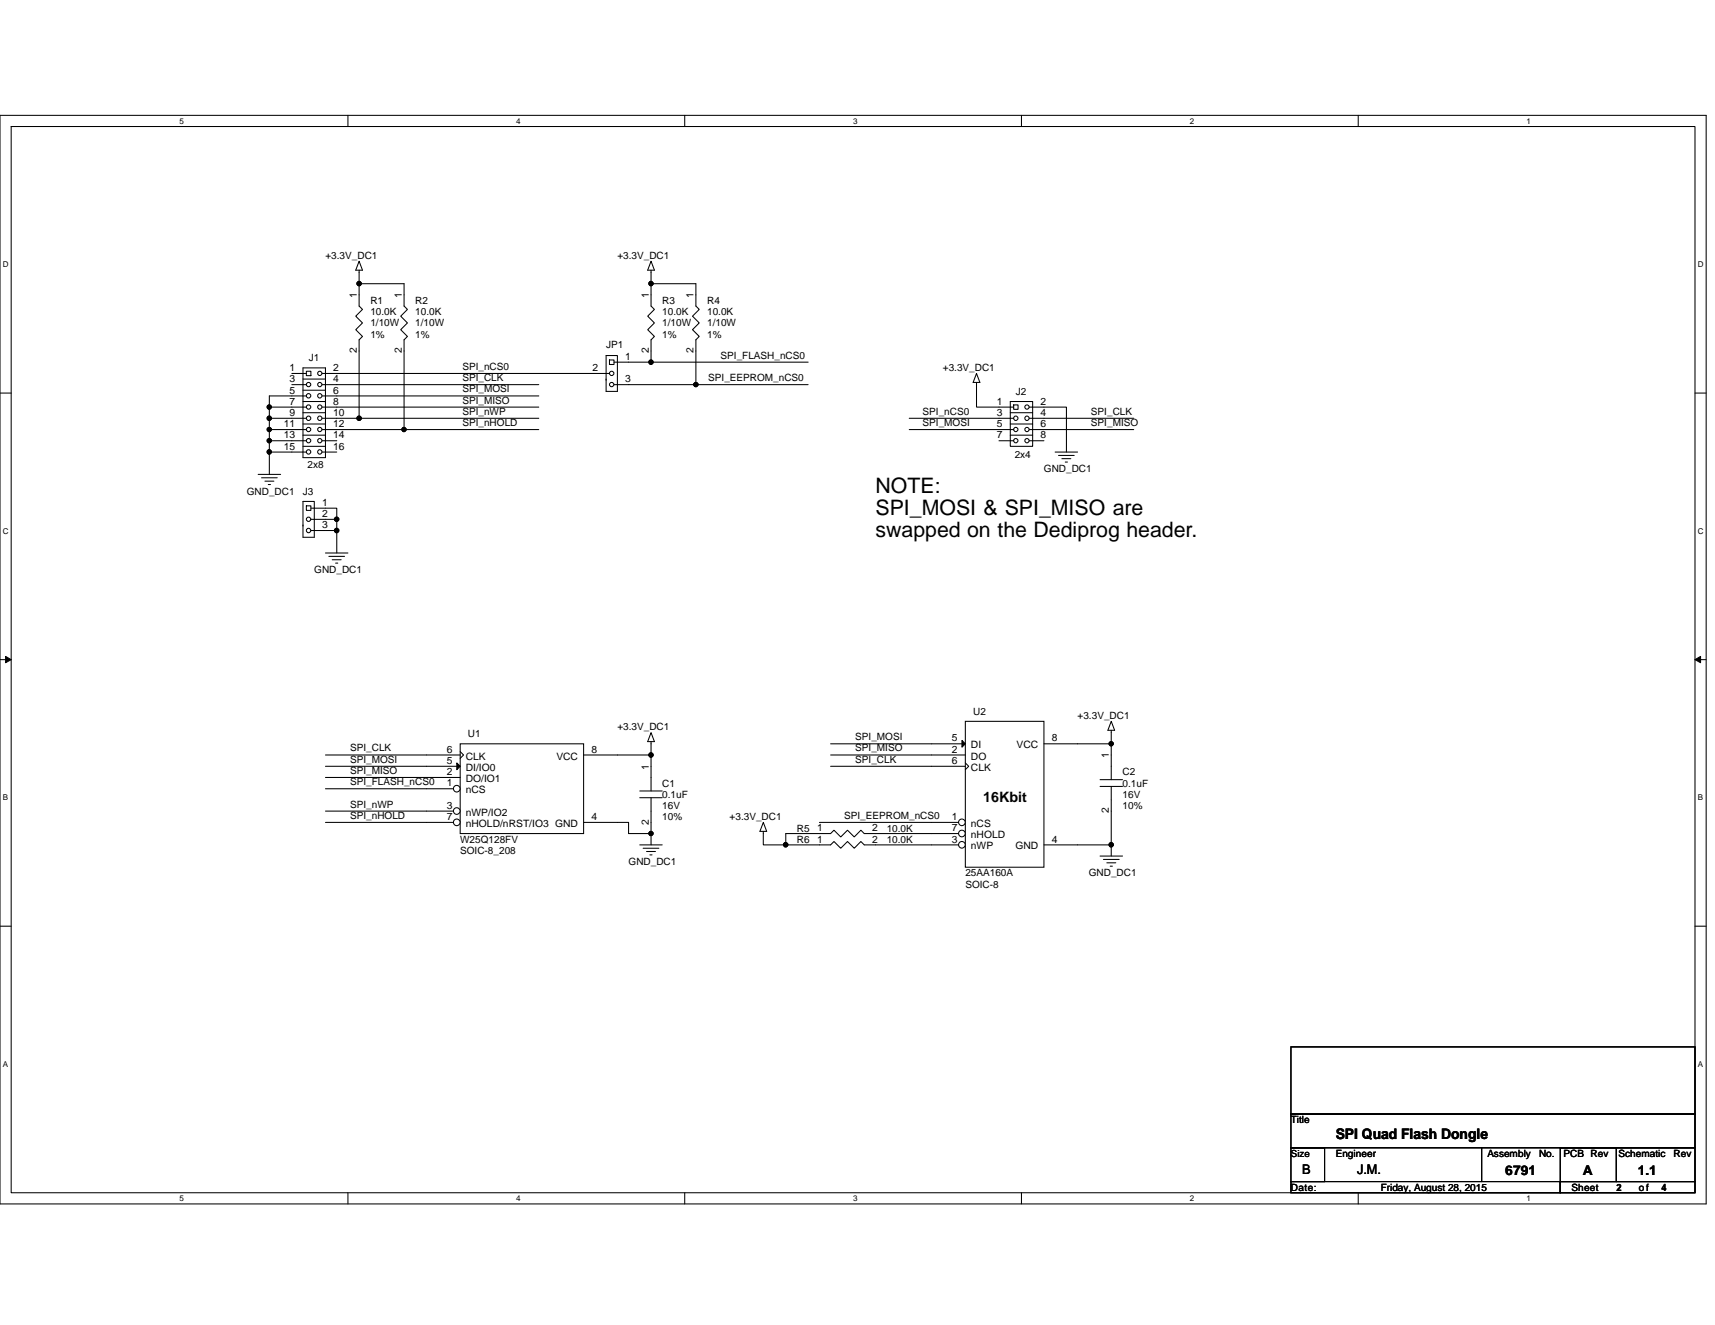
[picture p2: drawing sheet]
<svg xmlns="http://www.w3.org/2000/svg" width="279mm" height="216mm" viewBox="0 0 279 216" stroke-linecap="round" stroke-linejoin="round" font-family="sans-serif">
<path d="M0 18.8h278v177.4h-278zM1.8 20.6h274.3v173.8h-274.3z" fill="none" stroke="#000" stroke-width=".17"/>
<g fill="#fff">
<path d="M29.3 19h.7v1.4h-.7z"/>
<path d="M29.3 194.5h.7v1.5h-.7z"/>
</g>
<path d="M56.7 18.8v1.8M56.7 194.4v1.8" fill="none" stroke="#000" stroke-width=".17"/>
<g fill="#fff">
<path d="M84.1 19h.7v1.4h-.7z"/>
<path d="M84.1 194.5h.7v1.5h-.7z"/>
</g>
<path d="M111.5 18.8v1.8M111.5 194.4v1.8" fill="none" stroke="#000" stroke-width=".17"/>
<g fill="#fff">
<path d="M139 19h.7v1.4h-.7z"/>
<path d="M139 194.5h.7v1.5h-.7z"/>
</g>
<path d="M166.4 18.8v1.8M166.4 194.4v1.8" fill="none" stroke="#000" stroke-width=".17"/>
<g fill="#fff">
<path d="M193.8 19h.8v1.4h-.8z"/>
<path d="M193.8 194.5h.8v1.5h-.8z"/>
</g>
<path d="M221.3 18.8v1.8M221.3 194.4v1.8" fill="none" stroke="#000" stroke-width=".17"/>
<g fill="#fff">
<path d="M248.7 19h.7v1.4h-.7z"/>
<path d="M248.7 194.5h.7v1.5h-.7z"/>
<path d="M.5 42.3h.9v1.5h-.9z"/>
<path d="M276.6 42.3h1v1.5h-1z"/>
<path d="M.5 85.8h.9v1.4h-.9z"/>
<path d="M276.6 85.8h1v1.4h-1z"/>
</g>
<path d="M0 64.1h1.8M276.1 64.1h1.9" fill="none" stroke="#000" stroke-width=".17"/>
<g fill="#fff">
<path d="M.5 129.2h.8v1.5h-.8z"/>
<path d="M276.6 129.2h.9v1.5h-.9z"/>
</g>
<path d="M0 107.5h1.8M276.1 107.5h1.9" fill="none" stroke="#000" stroke-width=".17"/>
<path d="M.9 107l.9 .5-.9 .5zM276.1 107.5l1-.5v1z" fill="#000" stroke="#000" stroke-width=".16"/>
<g fill="#fff">
<path d="M.5 172.6h.8v1.5h-.8z"/>
<path d="M276.6 172.6h.9v1.5h-.9z"/>
</g>
<g fill="none" stroke="#000" stroke-width=".17">
<path d="M58.5 42.6l.6 1.4h-1.1zM58.5 44v2.2M58.5 46.2h7.3v3.7l.6 .5-1.1 1.1 1.1 1.1-1.1 1.1 1.1 1.1-.6 .6v14.6M58.5 46.2v1.8M58.5 57.2v11M98.7 57.9h1.9v5.9h-1.9zM99.3 58.7h.7v.7h-.7zM100 59h6.1M106.1 46.2v1.8M106.1 57.2v1.8M106.1 59h25.6M106.1 46.2h7.3v1.8"/>
<path d="M106.1 42.6l.5 1.4h-1.1zM106.1 44v2.2M113.4 57.2v5.5M42.1 77.3h3.6M42.6 77.9h2.6M43.2 78.4h1.4M43.7 79h.4M43.9 71.8h3.6M43.9 70h3.6M43.9 68.2h3.6M43.9 66.3h3.6M43.9 71.8v1.9"/>
<path d="M43.9 70v1.8M43.9 68.2v1.8M43.9 66.3v1.9M43.9 73.7v3.6M43.9 73.7h3.6M47.5 64.5h-3.6v1.8M54.9 70h10.9M54.9 68.2h3.6M54.9 62.7h32.9M54.9 64.5h32.9M54.9 66.3h32.9M58.5 68.2h29.3"/>
<path d="M65.8 70h22M98.7 61.8v.2M99.3 60.9h-44.4M100 62.7h13.4M100.6 60.9h.1M113.4 62.7h18.3M148.1 68.2h14.7M148.1 70h14.7M159.1 60.9l.5 1.4h-1.1zM159.1 62.3v4h3.7M170.1 66.3h3.6v7.4M170.1 68.2h14.6"/>
<path d="M170.1 70h14.6M171.9 73.7h3.7M172.4 74.2h2.6M173 74.7h1.5M173.5 75.3h.4M53 90.1h3.7M53 86.4h1.9M53 84.6h1.9M53 82.8h1.9v1.8M53.6 90.7h2.5M54.1 91.2h1.5M54.7 91.8h.3"/>
<path d="M54.9 86.4v3.7M54.9 84.6v1.8M106.1 119.4l.5 1.4h-1.1zM157.3 117.5h12.8v23.8h-12.8zM181 117.5l.6 1.5h-1.1zM181 119v2.2M53 123h16.5M53 124.9h16.5M53 126.7h16.5M53 132.2h16.5M53 134h16.5M53 128.5h16.5"/>
<path d="M100.6 134h1.8v1.8h3.7M100.6 123h5.5M104.2 137.7h3.7M104.8 138.2h2.5M105.3 138.7h1.5M105.9 139.3h.3M106.1 120.8v2.2M106.1 134v1.8M106.1 123v1.9M106.1 135.8v1.9M124.4 134l.5 1.5h-1.1zM124.4 135.5v2.2h3.6"/>
<path d="M128 137.7h5.5M133.5 134h18.3M133.5 135.8h-5.5v1.9M135.3 124.9h16.5M135.3 121.2h22M135.3 123h22M142.6 135.8h9.2M142.6 137.7h9.2M175.6 121.2h5.4M175.6 137.7h5.4M179.2 139.5h3.7M181 132.2v5.5"/>
<path d="M181 121.2v1.8M181 137.7v1.8M0 150.9h1.8M179.8 140h2.5M180.3 140.6h1.5M180.9 141.1h.3M276.1 150.9h1.9M210.3 170.6h65.8v10.9h-65.8zM210.3 192.5h43.9v1.9h-43.9zM210.3 181.5h65.8v5.5h-65.8zM210.3 187h5.5v5.5h-5.5zM241.4 187v5.5"/>
<path d="M254.2 187h9.1v5.5h-9.1zM254.2 192.5h21.9v1.9h-21.9zM263.3 187h12.8v5.5h-12.8z"/>
<circle cx="99.7" cy="62.7" r=".36"/>
<circle cx="99.7" cy="60.8" r=".36"/>
</g>
<g fill="#000" stroke="#000" stroke-width=".17">
<path d="M156.7 120.6l.6 .6-.6 .6z"/>
<circle cx="58.5" cy="46.2" r=".36"/>
<circle cx="106" cy="46.2" r=".36"/>
<circle cx="106" cy="59" r=".36"/>
<circle cx="43.9" cy="68.2" r=".36"/>
<circle cx="43.9" cy="73.6" r=".36"/>
<circle cx="43.9" cy="70" r=".35"/>
<circle cx="43.9" cy="66.3" r=".35"/>
<circle cx="43.9" cy="71.8" r=".35"/>
<circle cx="58.5" cy="68.2" r=".36"/>
<circle cx="65.8" cy="70" r=".35"/>
<circle cx="113.4" cy="62.7" r=".36"/>
<circle cx="54.8" cy="86.4" r=".36"/>
<circle cx="54.8" cy="84.6" r=".36"/>
<circle cx="106" cy="123" r=".36"/>
<circle cx="106.1" cy="135.8" r=".35"/>
<circle cx="128" cy="137.6" r=".36"/>
<circle cx="181" cy="137.6" r=".36"/>
<circle cx="181" cy="121.2" r=".35"/>
</g>
<circle cx="156.7" cy="135.8" r=".54" fill="#fff" stroke="#000" stroke-width=".17"/>
<path d="M151.8 135.8h4.4M170.1 137.7h5.5M170.1 121.2h5.5" fill="none" stroke="#000" stroke-width=".17"/>
<circle cx="156.7" cy="134" r=".54" fill="#fff" stroke="#000" stroke-width=".17"/>
<path d="M151.8 124.9h5.5M151.8 134h4.4M157.3 124.3l.5 .6-.5 .5" fill="none" stroke="#000" stroke-width=".17"/>
<circle cx="156.7" cy="137.7" r=".54" fill="#fff" stroke="#000" stroke-width=".17"/>
<g fill="none" stroke="#000" stroke-width=".17">
<path d="M58.5 48v1.9l.6 .5-1.1 1.1 1.1 1.1-1.1 1.1 1.1 1.1-.6 .6v1.8M162.8 66.3h2.3M162.8 68.2h2.3M162.8 70h2.3M162.8 71.8h2.3M164.6 65.4h3.6v7.3h-3.6zM164.6 69.1h3.6M164.6 67.2h3.6M164.6 70.9h3.6M165.1 66h.8v.7h-.8zM167.7 68.2h2.4M167.7 70h2.4"/>
<path d="M167.7 71.8h2.4M167.7 66.3h2.4M69.5 124.9h5.5M69.5 126.7h5.5M75 121.2h20.1v14.6h-20.1zM151.8 137.7h4.4"/>
<circle cx="165.5" cy="68.2" r=".36"/>
<circle cx="165.5" cy="70" r=".35"/>
<circle cx="165.5" cy="71.8" r=".35"/>
<circle cx="167.3" cy="68.2" r=".36"/>
<circle cx="167.3" cy="71.8" r=".35"/>
<circle cx="167.3" cy="66.3" r=".35"/>
<circle cx="167.3" cy="70" r=".35"/>
</g>
<path d="M74.4 124.3l.6 .6-.6 .5z" fill="#000" stroke="#000" stroke-width=".17"/>
<circle cx="74.4" cy="134" r=".54" fill="#fff" stroke="#000" stroke-width=".17"/>
<path d="M69.5 134h4.4M95.1 134h5.5M95.1 123h5.5" fill="none" stroke="#000" stroke-width=".17"/>
<circle cx="74.4" cy="128.5" r=".54" fill="#fff" stroke="#000" stroke-width=".17"/>
<path d="M69.5 128.5h4.4M69.5 123h5.5M75 122.5l.5 .5-.5 .6" fill="none" stroke="#000" stroke-width=".17"/>
<circle cx="74.4" cy="132.2" r=".54" fill="#fff" stroke="#000" stroke-width=".17"/>
<g fill="none" stroke="#000" stroke-width=".17">
<path d="M49.4 59.9h3.6v14.7h-3.6zM106.1 48v1.9l.5 .5-1.1 1.1 1.1 1.1-1.1 1.1 1.1 1.1-.5 .6v1.8M113.4 48v1.9l.5 .5-1.1 1.1 1.1 1.1-1.1 1.1 1.1 1.1-.5 .6v1.8M47.5 60.9h2.4M47.5 62.7h2.4M47.5 64.5h2.4M47.5 66.3h2.4M47.5 68.2h2.4M47.5 70h2.4M47.5 71.8h2.4M47.5 73.7h2.4M49.4 67.2h3.6"/>
<path d="M49.4 69.1h3.6M49.4 70.9h3.6M49.4 72.7h3.6M49.4 65.4h3.6M49.4 63.6h3.6M49.4 61.8h3.6M49.9 60.5h.8v.7h-.8zM54.9 62.7h-2.4M54.9 60.9h-2.4M54.9 64.5h-2.4M54.9 66.3h-2.4M54.9 68.2h-2.4"/>
<path d="M54.9 70h-2.4M54.9 71.8h-2.4M54.9 73.7h-2.4M49.4 85.5v.2M49.4 81.7h1.8v5.8h-1.8zM49.9 82.4h.8v.8h-.8zM50.7 84.6h.5M50.7 86.4h2.3M50.7 82.8h2.3M51.2 84.6h.1M51.2 84.6h1.8M69.5 132.2h4.4"/>
<path d="M104.2 128.9h3.7M104.2 130h3.7M106.1 130v4M106.1 124.9v4M133.5 135.8h1.8l.6-.5 1.1 1.1 1.1-1.1 1.1 1.1 1.1-1.1 .5 .5h1.8M133.5 137.7h1.8l.6-.6 1.1 1.1 1.1-1.1 1.1 1.1 1.1-1.1 .5 .6h1.8M179.2 127h3.7M179.2 128.1h3.7M181 128.1v4.1M181 123v4"/>
<circle cx="50.3" cy="68.2" r=".36"/>
<circle cx="50.3" cy="64.5" r=".36"/>
<circle cx="50.3" cy="73.6" r=".36"/>
<circle cx="50.3" cy="66.3" r=".36"/>
<circle cx="50.3" cy="71.8" r=".36"/>
<circle cx="50.3" cy="70" r=".36"/>
<circle cx="50.3" cy="62.7" r=".36"/>
<circle cx="52.1" cy="64.5" r=".36"/>
<circle cx="52.1" cy="68.2" r=".36"/>
<circle cx="52.1" cy="73.6" r=".36"/>
<circle cx="52.1" cy="66.3" r=".35"/>
<circle cx="52.1" cy="71.8" r=".35"/>
<circle cx="52.1" cy="70" r=".35"/>
<circle cx="52.1" cy="60.8" r=".35"/>
<circle cx="52.1" cy="62.7" r=".35"/>
<circle cx="50.3" cy="86.4" r=".36"/>
<circle cx="50.3" cy="84.6" r=".36"/>
</g>
<g fill="#000" stroke="#000" stroke-width=".17">
<circle cx="58.5" cy="46.2" r=".36"/>
<circle cx="106" cy="46.2" r=".36"/>
<circle cx="106" cy="59" r=".36"/>
<circle cx="43.9" cy="68.2" r=".36"/>
<circle cx="43.9" cy="73.6" r=".36"/>
<circle cx="43.9" cy="70" r=".35"/>
<circle cx="43.9" cy="66.3" r=".35"/>
<circle cx="43.9" cy="71.8" r=".35"/>
<circle cx="58.5" cy="68.2" r=".36"/>
<circle cx="65.8" cy="70" r=".35"/>
<circle cx="113.4" cy="62.7" r=".36"/>
<circle cx="54.8" cy="86.4" r=".36"/>
<circle cx="54.8" cy="84.6" r=".36"/>
<circle cx="106" cy="123" r=".36"/>
<circle cx="106.1" cy="135.8" r=".35"/>
<circle cx="128" cy="137.6" r=".36"/>
<circle cx="181" cy="137.6" r=".36"/>
<circle cx="181" cy="121.2" r=".35"/>
</g>
<g font-size="3.5">
<text x="142.6" y="80.4">NOTE:</text>
<text x="142.6" y="84">SPI_MOSI &amp; SPI_MISO are</text>
<text x="142.6" y="87.6">swapped on the Dediprog header.</text>
</g>
<text font-size="2.4" x="217.6" y="185.6">SPI Quad Flash Dongle</text>
<text font-size="2.3" x="160.2" y="130.7">16Kbit</text>
<g font-size="2.2">
<text x="212.1" y="191.4">B</text>
<text x="221.1" y="191.4">J.M.</text>
<text x="245.2" y="191.4">6791</text>
<text x="257.9" y="191.4">A</text>
<text x="266.8" y="191.4">1.1</text>
</g>
<g font-size="1.7">
<text x="58.1" y="48.6" transform="rotate(-90 58.1 48.6)">1</text>
<text x="65.4" y="48.6" transform="rotate(-90 65.4 48.6)">1</text>
<text x="105.7" y="48.6" transform="rotate(-90 105.7 48.6)">1</text>
<text x="113" y="48.6" transform="rotate(-90 113 48.6)">1</text>
<text x="58.1" y="57.6" transform="rotate(-90 58.1 57.6)">2</text>
<text x="65.4" y="57.6" transform="rotate(-90 65.4 57.6)">2</text>
<text x="101.9" y="58.6">1</text>
<text x="105.7" y="57.6" transform="rotate(-90 105.7 57.6)">2</text>
<text x="113" y="57.6" transform="rotate(-90 113 57.6)">2</text>
<text x="47.2" y="60.5">1</text>
<text x="47.2" y="62.3">3</text>
<text x="47.2" y="64.1">5</text>
<text x="47.2" y="66">7</text>
<text x="54.3" y="62.3">4</text>
<text x="54.3" y="60.5">2</text>
<text x="54.3" y="64.1">6</text>
<text x="54.3" y="66">8</text>
<text x="96.5" y="60.5">2</text>
<text x="101.9" y="62.3">3</text>
<text x="162.4" y="66">1</text>
<text x="169.5" y="66">2</text>
<text x="46.2" y="69.6">11</text>
<text x="46.2" y="71.4">13</text>
<text x="47.2" y="67.8">9</text>
<text x="54.3" y="67.8">10</text>
<text x="54.3" y="69.6">12</text>
<text x="54.3" y="71.4">14</text>
<text x="162.4" y="67.8">3</text>
<text x="162.4" y="69.6">5</text>
<text x="162.4" y="71.4">7</text>
<text x="169.5" y="67.8">4</text>
<text x="169.5" y="69.6">6</text>
<text x="169.5" y="71.4">8</text>
<text x="46.2" y="73.3">15</text>
<text x="54.3" y="73.3">16</text>
<text x="52.5" y="82.4">1</text>
<text x="52.5" y="86.1">3</text>
<text x="52.5" y="84.2">2</text>
<text x="72.8" y="124.5">5</text>
<text x="72.8" y="122.6">6</text>
<text x="75.9" y="125.6">DI/IO0</text>
<text x="75.9" y="123.8">CLK</text>
<text x="90.6" y="123.8">VCC</text>
<text x="96.4" y="122.6">8</text>
<text x="105.7" y="125.4" transform="rotate(-90 105.7 125.4)">1</text>
<text x="155.1" y="120.8">5</text>
<text x="155.1" y="122.6">2</text>
<text x="155.1" y="124.5">6</text>
<text x="158.2" y="121.9">DI</text>
<text x="158.2" y="123.8">DO</text>
<text x="158.2" y="125.6">CLK</text>
<text x="165.6" y="121.9">VCC</text>
<text x="171.3" y="120.8">8</text>
<text x="180.7" y="123.6" transform="rotate(-90 180.7 123.6)">1</text>
<text x="72.8" y="126.3">2</text>
<text x="72.8" y="128.1">1</text>
<text x="72.8" y="131.8">3</text>
<text x="75.9" y="127.4">DO/IO1</text>
<text x="75.9" y="129.3">nCS</text>
<text x="72.8" y="133.6">7</text>
<text x="75.9" y="134.7">nHOLD/nRST/IO3 GND</text>
<text x="75.9" y="132.9">nWP/IO2</text>
<text x="96.4" y="133.6">4</text>
<text x="105.7" y="134.4" transform="rotate(-90 105.7 134.4)">2</text>
<text x="133.1" y="135.4">1</text>
<text x="133.1" y="137.3">1</text>
<text x="142.1" y="135.4">2</text>
<text x="142.1" y="137.3">2</text>
<text x="155.1" y="135.4">7</text>
<text x="155.1" y="133.6">1</text>
<text x="155.1" y="137.3">3</text>
<text x="158.2" y="136.6">nHOLD</text>
<text x="158.2" y="134.7">nCS</text>
<text x="171.3" y="137.3">4</text>
<text x="180.7" y="132.5" transform="rotate(-90 180.7 132.5)">2</text>
<text x="158.2" y="138.4">nWP</text>
<text x="165.4" y="138.4">GND</text>
</g>
<g font-size="1.6">
<text x="53" y="42.2">+3.3V_DC1</text>
<text x="100.6" y="42.2">+3.3V_DC1</text>
<text x="60.3" y="49.5">R1</text>
<text x="60.3" y="51.4">10.0K</text>
<text x="60.3" y="53.2">1/10W</text>
<text x="67.6" y="49.5">R2</text>
<text x="67.6" y="51.4">10.0K</text>
<text x="67.6" y="53.2">1/10W</text>
<text x="107.9" y="49.5">R3</text>
<text x="107.9" y="51.4">10.0K</text>
<text x="107.9" y="53.2">1/10W</text>
<text x="115.2" y="49.5">R4</text>
<text x="115.2" y="51.4">10.0K</text>
<text x="115.2" y="53.2">1/10W</text>
<text x="50.3" y="58.9">J1</text>
<text x="60.3" y="55">1%</text>
<text x="67.6" y="55">1%</text>
<text x="98.7" y="56.7">JP1</text>
<text x="107.9" y="55">1%</text>
<text x="115.2" y="55">1%</text>
<text x="117.4" y="58.4">SPI_FLASH_nCS0</text>
<text x="75.3" y="60.3">SPI_nCS0</text>
<text x="75.3" y="62.1">SPI_CLK</text>
<text x="75.3" y="63.9">SPI_MOSI</text>
<text x="75.3" y="65.8">SPI_MISO</text>
<text x="115.4" y="62.1">SPI_EEPROM_nCS0</text>
<text x="153.6" y="60.5">+3.3V_DC1</text>
<text x="165.5" y="64.3">J2</text>
<text x="75.3" y="67.6">SPI_nWP</text>
<text x="75.3" y="69.4">SPI_nHOLD</text>
<text x="150.3" y="67.6">SPI_nCS0</text>
<text x="150.3" y="69.4">SPI_MOSI</text>
<text x="177.7" y="67.6">SPI_CLK</text>
<text x="177.7" y="69.4">SPI_MISO</text>
<text x="50.1" y="76.2">2x8</text>
<text x="165.3" y="74.6">2x4</text>
<text x="170.1" y="77">GND_DC1</text>
<text x="40.2" y="80.6">GND_DC1</text>
<text x="49.4" y="80.6">J3</text>
<text x="51.2" y="93.4">GND_DC1</text>
<text x="100.6" y="119">+3.3V_DC1</text>
<text x="158.5" y="116.5">U2</text>
<text x="175.6" y="117.2">+3.3V_DC1</text>
<text x="57" y="122.4">SPI_CLK</text>
<text x="57" y="124.3">SPI_MOSI</text>
<text x="76.2" y="120.1">U1</text>
<text x="139.3" y="124.3">SPI_CLK</text>
<text x="139.3" y="120.6">SPI_MOSI</text>
<text x="139.3" y="122.4">SPI_MISO</text>
<text x="57" y="126.1">SPI_MISO</text>
<text x="57" y="131.6">SPI_nWP</text>
<text x="57" y="128">SPI_FLASH_nCS0</text>
<text x="107.9" y="128.2">C1</text>
<text x="107.9" y="130">0.1uF</text>
<text x="107.9" y="131.8">16V</text>
<text x="182.9" y="126.3">C2</text>
<text x="182.9" y="128.2">0.1uF</text>
<text x="182.9" y="130">16V</text>
<text x="182.9" y="131.8">10%</text>
<text x="57" y="133.4">SPI_nHOLD</text>
<text x="75" y="137.3">W25Q128FV</text>
<text x="107.9" y="133.6">10%</text>
<text x="118.9" y="133.6">+3.3V_DC1</text>
<text x="129.8" y="135.5">R5</text>
<text x="129.8" y="137.3">R6</text>
<text x="137.5" y="133.4">SPI_EEPROM_nCS0</text>
<text x="144.5" y="135.5">10.0K</text>
<text x="144.5" y="137.3">10.0K</text>
<text x="75" y="139.1">SOIC-8_208</text>
<text x="102.4" y="141">GND_DC1</text>
<text x="157.3" y="142.8">25AA160A</text>
<text x="177.4" y="142.8">GND_DC1</text>
<text x="157.3" y="144.6">SOIC-8</text>
<text x="210.3" y="183">Title</text>
<text x="210.3" y="188.4">Size</text>
<text x="217.6" y="188.5">Engineer</text>
<text x="242.3" y="188.5">Assembly</text>
<text x="250.7" y="188.5">No.</text>
<text x="254.7" y="188.5">PCB Rev</text>
<text x="263.7" y="188.5">Schematic</text>
<text x="272.6" y="188.5">Rev</text>
<text x="210.3" y="194">Date:</text>
<text x="224.9" y="194">Friday, August 28, 2015</text>
<text x="256" y="194">Sheet</text>
<text x="263.3" y="194">2</text>
<text x="267" y="194">of</text>
<text x="270.7" y="194">4</text>
</g>
<g font-size="1.3">
<text x="29.3" y="20.2">5</text>
<text x="84.1" y="20.2">4</text>
<text x="139" y="20.2">3</text>
<text x="193.8" y="20.2">2</text>
<text x="248.7" y="20.2">1</text>
<text x=".5" y="43.5">D</text>
<text x="276.6" y="43.5">D</text>
<text x=".5" y="87">C</text>
<text x="276.6" y="87">C</text>
<text x=".5" y="130.4">B</text>
<text x="276.6" y="130.4">B</text>
<text x=".5" y="173.8">A</text>
<text x="276.6" y="173.8">A</text>
<text x="29.3" y="195.7">5</text>
<text x="84.1" y="195.7">4</text>
<text x="139" y="195.7">3</text>
<text x="193.8" y="195.7">2</text>
<text x="248.7" y="195.7">1</text>
</g>
</svg>
